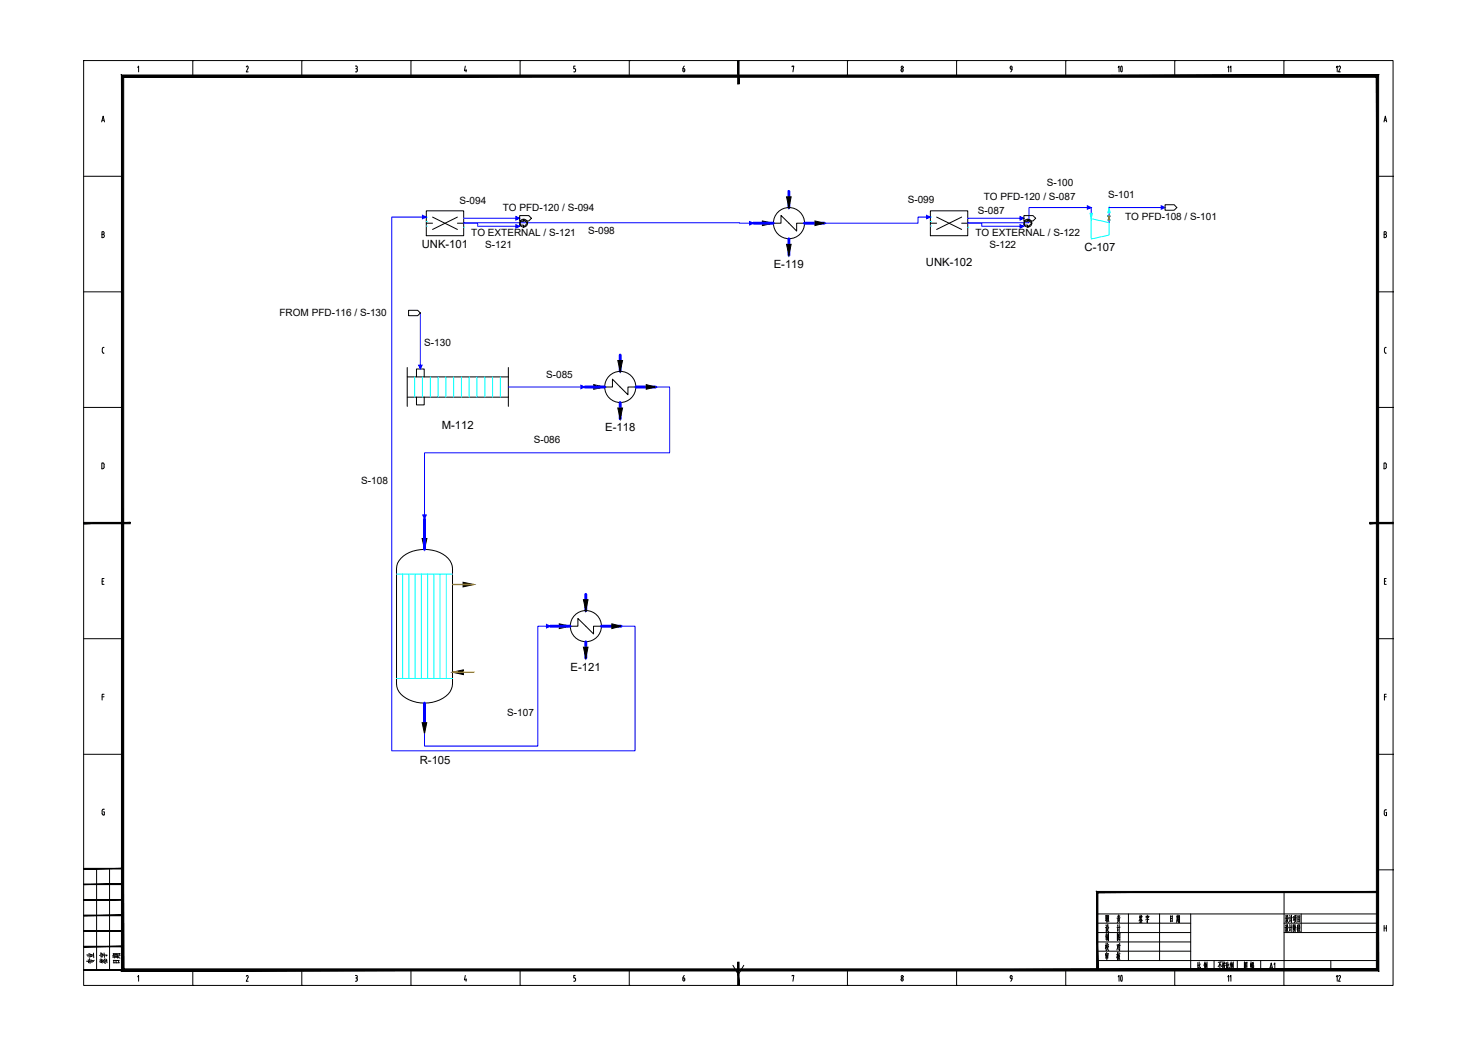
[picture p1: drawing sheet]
<svg xmlns="http://www.w3.org/2000/svg" width="420mm" height="297mm" viewBox="0 0 420 297" stroke-linecap="round" stroke-linejoin="round" font-family="sans-serif">
<g fill="none" stroke="#000" stroke-width=".28">
<path d="M23.8 17.2h372.2v262.9h-372.2zM39.1 19.2l.3-.4v1.6M54.8 17.2h.1M54.8 17.2v4.5M70 19l.4-.2 .1 .5M70.5 19.4l-.5 1h.6M85.8 17.2h.1M85.8 17.2v4.5M101 18.8h.3M101.2 19.5h.1M101.3 18.8l.2 .2v.3l-.2 .2 .3 .4M101.5 19.9v.2"/>
<path d="M116.8 17.2h.1M116.8 17.2v4.5M132.3 18.8l-.3 1.3h.7M132.5 19.7v.7M147.9 17.2h.1M147.9 17.2v4.5M163.4 19.5l.2 .4M163.5 18.8h-.4v.7h.3M163.6 19.9v.2M178.9 17.2h.1M178.9 17.2v4.5M194.1 19.5h.3"/>
<path d="M194.1 19.5v.6M194.4 19.5l.3 .4M194.5 18.8l-.3 .7M194.6 19.9v.2M209.9 17.2h.1M225.2 19v-.2h.5l-.3 1.6M240.9 17.2h.1M240.9 17.2v4.5M256.1 19.9v.2M256.2 19.9l.3-.4 .2 .4M256.7 19.9v.2M271.9 17.2h.1"/>
<path d="M271.9 17.2v4.5M287.2 19.1l.3-.3 .2 .3M287.2 19.2l.3 .5M287.7 19.6l-.4 .8M287.7 19.2v.5h-.3M303 17.2h.1M303 17.2v4.5M334 17.2h.1M334 17.2v4.5M365 17.2h.1M365 17.2v4.5M28.9 34.7l.4-1.7 .4 1.7"/>
<path d="M29 34.2h.6M101 20.4h.3M101.6 20.1l-.3 .3M163.1 20.4h.3M163.6 20.1l-.2 .3M194.1 20.1l.3 .3 .3-.3M256.2 20.1l.3 .3 .2-.3M393.4 34.7l.4-1.7 .4 1.7M393.5 34.2h.6M23.8 50.1h11M391.6 50.1h4.4M396 50.1h.1"/>
<path d="M29 65.9l.6 .1v.4l-.3 .2 .4 .5-.2 .3-.5 .1zM29 66.6h.3M393.5 66.6h.3M393.8 65.9h-.3v1.6h.3M393.8 65.9l.3 .3-.3 .4 .4 .5-.4 .4M23.8 83h11M29.1 99.2v.8M29.1 100l.3 .4M29.6 98.7l-.4 .1-.1 .4M391.6 83h4.4M393.6 100l.3 .4M394.1 98.7l-.5 .2v1.1"/>
<path d="M396 83h.1M23.8 115.8h11M29.4 100.4h.2M391.6 115.8h4.4M393.9 100.4h.2M396 115.8h.1M29.2 131.6h-.3v1.7h.3M29.3 131.6l.3 .5M29.6 132.1v.6M29.6 132.7l-.3 .5M393.7 133.2l.4-.2v-1.2l-.7-.2v1.7h.3M396 148.7h.1"/>
<path d="M29 165.2h.4M29.6 164.5h-.6v1.6h.6M393.6 165.2h.3M394.1 164.5h-.5v1.6h.5M23.8 181.6h11M29 198.1h.6M29.6 197.3h-.6v1.7M391.6 181.6h4.4M393.6 198.1h.5M394.1 197.3h-.5v1.7M396 181.6h.1M23.8 214.4h11"/>
<path d="M391.6 214.4h4.4M396 214.4h.1M29.4 230.7h.3v1h-.4M29.7 230l-.6 .2v1.2l.2 .2M393.5 231.4l.3 .4M393.5 230.7v.7M393.8 230.2h.4M393.8 230.2l-.3 .4M394 230.9h.2v.9h-.4M27.5 246.9v28.8M31.1 246.9v28.8M311.9 259.8h79.7"/>
<path d="M320.8 259.8v13.2M329.6 259.8v13.2M338.5 259.8v15.9M365 253.6v26.5M369.9 259.8v5.3M391.6 247.3h4.4M396 247.3h.1M39.1 277.7l.3-.4v1.6M54.8 275.7v4.4M70 277.5l.3-.2 .3 .3-.6 1.3h.6M85.8 275.7v4.4M101 277.3h.3"/>
<path d="M101 278.9h.3M101.2 278h.1M101.3 277.3l.3 .3-.3 .4 .2 .2v.5l-.2 .2M116.8 275.7v4.4M132.3 277.3l-.3 1.2h.7M132.5 278.2v.7M147.9 275.7v4.4M163.1 278.9h.3M163.4 278l.2 .3M163.5 277.3h-.4v.7h.3M163.6 278.4v.1M163.6 278.5l-.2 .4"/>
<path d="M178.9 275.7v4.4M194.1 278l.2 .8a.43 .43 0 0 0 .4-.3 .43 .43 0 0 0-.3-.5M194.1 278h.3M194.5 277.3l-.3 .7M208.4 274.4l1.5 2.6 1.5-2.6M225.2 277.4v-.1h.5l-.3 1.6M240.9 275.7v4.4M256.1 278.4v.1M256.2 278.3l.3-.3 .2 .3M256.2 278.5l.3 .4 .2-.4M256.7 278.4v.1M271.9 275.7v4.4"/>
<path d="M287.2 277.6l.3-.3 .2 .3M287.2 277.7l.3 .5M287.4 278.2h.3M287.7 277.7l-.1 .8-.3 .4M303 275.7v4.4M311.9 273h79.7M311.9 262.4h26.6M311.9 265.1h26.6M311.9 267.7h26.6M311.9 270.4h26.6M324.1 261.6v.4M324.1 260.1l-.2 .9"/>
<path d="M324.1 260.5l.1 .4M324.3 260.8l.5 .8M324.3 261.6v.3M324.3 260.8l-.5 1M324.3 260.5h-.3M324.4 261.3l-.3 .1M324.5 260.2l-.2 .6M324.5 260.5l.1 .4M324.5 261.6l-.1 .5M324.6 262.1l-.6 .1M324.7 260.5h-.3M325.8 260.4v.5"/>
<path d="M326.1 260.1l.1 .3M326.2 261.1v1.2l-.2-.3M326.3 260.8l-.4 .1M326.4 260.7l-.2 .5M326.6 260.4l-.1 .4M326.6 260.5h-.8M326.6 261.4l-.9 .1M332.8 260.3v1.7M333.1 261.1h-.3M333.2 260.4l-.4 .1M333.2 261.8l-.4 .1M333.3 260.3l-.1 1.7"/>
<path d="M334 275.7v4.4M334.6 260.1v1.4M334.6 261.6l-.2 .6M334.8 261.6l.1 .4M334.8 260.8l-.2 .1M334.8 261.1l-.2 .1M334.9 260.1l-.1 1.3M335 260.5l-.5 .1M335 261.4l-.6 .2M335.1 260.3v1.1M335.3 261.3l-.3 1M335.3 260.8h-.2"/>
<path d="M335.3 260.3v2l-.1-.2M335.3 260.3l-.2 .1M340.5 273.6v1.7M340.8 275l-.4 .4M340.8 274.3l-.3 .1M340.9 273.5v1.7l.2 .2h.2v-.5M341.2 274l-.3 .6M342.5 273.8v1.7M342.5 273.4l-.2 1M342.6 274.2l.2-.1-.2 1.3M342.6 274.5l.1 .3M342.7 273.8l-.2 .9"/>
<path d="M342.9 273.7l-.3 .1M343 274v.9M343.1 273.4v2.1l-.1-.3M345.1 273v2.7M346.8 273.9v1.5M346.9 273.5l-.6 1.3M346.9 274.1l.3 .6M347.2 273.4l-.9 .1M347.6 273.3v2.2l-.1-.3M347.7 274.3l-.3 .4M347.7 274l-.3 .1M347.8 273.7v.5"/>
<path d="M348 273.4l.1 .3M348 274l-.1 .9 .4 .5M348.1 274.5l-.3 1M348.3 273.8l-.5 .1M348.3 273.7l-.1 .4M348.3 274.4l-.5 .2M348.7 273.6v1.7M348.9 274.3l-.2 .1M349 275l-.4 .4M349 273.5v1.7l.2 .2h.2v-.5M349.4 274l-.4 .6M349.9 273.8v1.7"/>
<path d="M350 273.4l-.3 1M350.1 274.2l.2-.1-.3 1.2M350.1 274.4l.1 .3M350.2 273.8l-.2 .9M350.3 273.7l-.3 .1M350.4 273.9v1M350.6 273.4v2.1l-.2-.3M351.7 273v2.7M353.8 275.4v-1.9v2M353.8 275.3l.6 .1M354 274.2l.4 .4M354 274.9l.2 .3"/>
<path d="M354.1 274.6l.1 .3M354.1 273.8l-.2 .5M354.3 274h-.3M354.3 273.9l-.5 .9M354.5 273.5l-.1 1.9M354.5 273.6l-.7 .1M355.5 273.9v.9M355.6 273.4v2.1M355.8 273.9v.9l-.1-.2M355.8 274l-.3 .1M355.9 274.5v1M356 273.8v.6"/>
<path d="M356.1 274.6v.8M356.3 275h-.3M356.3 273.9h-.3M356.3 273.8v.5M356.3 274.3h-.3M356.3 274.5l-.4 .1M356.3 275.4h-.4M356.3 273.5l-.4 .1M356.4 274.4l-.1 1M365 262.4h26.6M365 265.1h26.6M365.4 262.9l.2 .4"/>
<path d="M365.5 260.3l.1 .3M365.5 263.6h-.2M365.5 263.5v1M365.6 260.9l-.2 .1M365.6 260.8v1.1M365.7 264.2l-.3 .5M365.7 264l.6 .9M365.7 261.6l-.2 .5M365.8 263.3l-.2 .5M365.8 262.8v.5M365.8 260.2l-.1 1M365.8 261.4l.5 .8"/>
<path d="M366 262.8v.7l.3 .1M366 262.9l-.2 .1M366 260.2l.1 .7h.2M366 260.3h-.2M366.1 263.7l-.5 1.2M366.1 263.8h-.4M366.1 261.1l-.3 .1M366.2 261.1l-.6 1.1M366.5 260.9l.2-.1-.1 1.2 .2-.5M366.6 262.8l.1 .4M366.6 260.2l.2 .3M366.7 263.5l-.3 .1"/>
<path d="M366.7 263.5l-.1 1.1M366.8 264.2l-.2 .5M367.1 262.8v2.1M367.1 260.1v2.1M367.4 263.5l-.6 .1M367.4 260.8l-.6 .2M367.6 262.8v2.1M367.8 260.6v.9M367.8 262.9l-.1 1.3v-.2M367.8 263h-.2M367.9 260.5l-.2 .1M368 263.6l-.3 1.3"/>
<path d="M368 261.3l-.4 .3M368.1 260.6v1.1M368.1 263l.4 .8M368.2 262.7l-.4 1.1M368.2 263.6v1.3M368.2 260.9v1l-.3 .4M368.2 260.3v.4M368.2 261.7l.3 .5M368.5 260.7h-.4M368.5 260.6l-.1 1.1M368.5 260.2l-.5 .1M368.8 263v1.8"/>
<path d="M369 260.2v1.9M369 260.5l.5-.2v1.8M369 263.7l-.2 .1M369 263.3l-.2 .1M369 264l-.3 .2M369.1 262.8l-.3 .3M369.2 264l.4 .8M369.3 262.8l-.1 1M369.4 263.5l.2 .1M369.4 261.3l-.4 .1M369.4 260.8l-.4 .1M369.4 263h-.1"/>
<path d="M369.4 262.9v.6M369.5 263.8l-.5 1.1M369.5 261.8l-.5 .1M369.5 263.8l-.3 .1M378.3 273v2.7M393.5 263v1.7M393.5 263.8h.6M394.1 263v1.7M54.8 280.1h.1M85.8 280.1h.1M116.8 280.1h.1M147.9 280.1h.1"/>
<path d="M178.9 280.1h.1M209.9 280.1h.1M240.9 280.1h.1M271.9 280.1h.1M303 280.1h.1M334 280.1h.1M365 280.1h.1"/>
<circle cx="256.4" cy="19.1" r=".32"/>
<circle cx="256.4" cy="277.6" r=".32"/>
</g>
<g fill="#000" stroke="#000" stroke-width=".28">
<path d="M209.7 17.2l.4 6.7v-6.7zM209.7 17.2l.4 6.7h-.4z"/>
<path d="M34.5 21.3l.7 254.1v-253.4zM34.5 21.3l.7 254.1-.7 .6zM34.5 276l356.8-.6h-356.1zM34.5 276l356.8-.6 .6 .6zM391.3 22v253.4l.6 .6zM391.3 22l.6-.7v254.7zM35.2 22h356.1l.6-.7zM34.5 21.3h357.4l-356.7 .7z"/>
<path d="M23.8 148.5v.4l13.2-.4zM23.8 148.9l13.2-.4v.4z"/>
<path d="M389.4 148.9h6.6v-.4zM389.4 148.5h6.6l-6.6 .4z"/>
<path d="M23.8 255.9h11v-.2zM23.8 255.7h11l-11 .2z"/>
<path d="M23.8 251.4h11v-.1zM23.8 251.3h11l-11 .1z"/>
<path d="M23.8 247h11v-.2zM23.8 246.8h11l-11 .2z"/>
<path d="M312.1 253.7h79.5v-.3zM311.7 253.4h79.9l-79.5 .3zM311.7 253.4l.4 22.3v-22zM311.7 253.4l.4 22.3h-.4z"/>
<path d="M23.8 275.8h11v-.2zM23.8 275.6h11l-11 .2z"/>
<path d="M23.8 269.1h11v-.1zM23.8 269h11l-11 .1z"/>
<path d="M23.8 264.7h11v-.2zM23.8 264.5h11l-11 .2z"/>
<path d="M23.8 260.3h11v-.2zM23.8 260.1h11l-11 .2z"/>
<path d="M209.7 273.5v6.6h.4zM209.7 273.5h.4v6.6z"/>
</g>
<!-- layer: EQUIPMENT -->
<g fill="none" stroke="#0ff" stroke-width=".28">
<path d="M121.2 61.7h.1M121.2 63h.1M121.2 64.2h.1M131.8 62h.1M131.8 63.3h.1M131.8 64.6h.1M264.5 61.7h.1M264.5 63h.1M264.5 64.2h.1M275.1 62h.1M275.1 63.3h.1M275.1 64.6h.1"/>
<path d="M310.2 62.2l5.1 1.1v3.5l-5.1 1.1zM310.2 60.6v1.6"/>
</g>
<path d="M310.2 59v1.6M315.3 59v2.4M315.3 62.6v.7" fill="none" stroke="#00f" stroke-width=".28"/>
<path d="M314.9 61.4h.7l-.7 1.2h.7z" fill="none" stroke="#0f0" stroke-width=".28"/>
<g fill="#0ff" stroke="#0ff" stroke-width=".28">
<path d="M309.9 60.6h.6l-.3 1.6z"/>
<path d="M315.3 59l.3 1.5h-.7z"/>
</g>
<g fill="none" stroke="#00f" stroke-width=".8">
<path d="M224.3 54.4v4.6M214.2 63.4h5.6M224.3 67.9v4.6M228.7 63.4h5.6M166.2 110h5.7M176.3 100.9v4.7M176.3 114.4v4.7M180.7 110h5.7M120.7 147.5v8.7M156.4 178h5.7M166.5 168.9v4.7M170.9 178h5.7"/>
<path d="M120.7 199.8v5.6M166.5 182.4v4.7"/>
</g>
<g fill="#000" stroke="#000" stroke-width=".28">
<path d="M223.6 56h1.3l-.6 3zM216.7 62.8l3.1 .6-3.1 .7zM223.6 69.5h1.3l-.6 3zM231.7 62.8l2.6 .6-2.6 .7zM168.8 109.3l3.1 .7-3.1 .6zM175.6 102.5h1.4l-.7 3.1zM175.6 116h1.4l-.7 3.1zM183.7 109.3l2.7 .7-2.7 .6zM120 153.1h1.4l-.7 3.1zM131.6 165.5l3.1 .6-3.1 .7zM159 177.3l3.1 .7-3.1 .7zM165.8 170.5h1.4l-.7 3.1z"/>
<path d="M173.9 177.3l2.7 .7-2.7 .7zM128.6 191.1l3.1-.7v1.4zM165.8 184h1.4l-.7 3.1zM120 205.4h1.3l-.6 3.2z"/>
</g>
<g fill="none" stroke="#000" stroke-width=".28">
<path d="M219.8 63.4h2.2v-2.2l4.5 4.5v-2.3h2.2M115.8 112.9h28.7M115.8 104.5v11M115.8 107.1h28.7M118.4 107.1v-2.2h2.2v2.2M118.4 112.9v2.2h2.2v-2.2M144.5 104.5v11M171.9 110h2.2v-2.2l4.4 4.4v-2.2h2.2M114 158.7a10.1 10.1 0 0 1 13.4 0 4.4 4.4 0 0 1 1.2 2.9v32.8a5.7 5.7 0 0 1-4.6 4.9 9.8 9.8 0 0 1-10.6-2.6l-.4-.8-.3-1.5v-32.8a3.9 3.9 0 0 1 1.3-2.9zM162.1 178h2.2v-2.2l4.4 4.4v-2.2h2.2"/>
<circle cx="224.3" cy="63.4" r="4.4"/>
<circle cx="176.3" cy="110" r="4.4"/>
<circle cx="166.5" cy="178" r="4.4"/>
</g>
<!-- layer: equipment_outline -->
<path d="M121.2 59.9h10.6v7.1h-10.6zM264.5 59.9h10.6v7.1h-10.6z" fill="none" stroke="#000" stroke-width=".28"/>
<!-- layer: internal_symbol -->
<path d="M123 61.7l7 3.5M130 61.7l-7 3.5M266.3 61.7l7.1 3.5M273.4 61.7l-7.1 3.5" fill="none" stroke="#000" stroke-width=".28"/>
<!-- layer: process_line -->
<path d="M121.2 63.4h1.8M130 63.4h1.8M264.5 63.4h1.8M273.4 63.4h1.7" fill="none" stroke="#000" stroke-width=".28"/>
<g fill="none" stroke="#0ff" stroke-width=".28">
<path d="M117.9 107.1v5.8M120.1 107.1v5.8M122.3 107.1v5.8M124.5 107.1v5.8M126.7 107.1v5.8M129 107.1v5.8M131.2 107.1v5.8M133.4 107.1v5.8M135.6 107.1v5.8M137.8 107.1v5.8M140 107.1v5.8M142.2 107.1v5.8"/>
<path d="M112.7 163.2h15.9M114.5 163.2v29.7M116.2 163.2v29.7M118 163.2v29.7M119.8 163.2v29.7M121.6 163.2v29.7M123.3 163.2v29.7M125.1 163.2v29.7M126.9 163.2v29.7M112.7 192.9h15.9"/>
</g>
<path d="M128.6 166.1h6.1M128.6 191.1h6.1h-3" fill="none" stroke="#ffbf00" stroke-width=".38"/>
<!-- layer: STREAM -->
<g fill="none" stroke="#00f" stroke-width=".28">
<path d="M310.2 59h-17.7v4.3h-17.4M315.3 59h15.9M121.2 61.7h-9.8v151.7h69.1v-35.4h-3.9M131.8 62h15.9M131.8 63.3l82.4 .1M131.8 63.4h4v.9h11.9v-.9M264.5 61.7h-3.5v1.7h-26.7M275.1 62h16M275.1 63.4h4v.9h12v-.9M119.5 89v15.9M144.5 110h21.7M186.4 110h4v18.7h-69.7v18.8"/>
<path d="M156.4 178h-3.5v34.1h-32.2v-3.5"/>
</g>
<!-- layer: STREAM_ARROW -->
<g fill="#00f" stroke="#00f" stroke-width=".28">
<path d="M165.1 109.5l1.1 .5-1.1 .5z"/>
<path d="M120.2 146.4h1l-.5 1.1z"/>
<path d="M290 61.5l1.1 .5-1.1 .6z"/>
<path d="M146.6 61.5l1.1 .5-1.1 .6z"/>
<path d="M213.1 63l1.1 .4-1.1 .6z"/>
<path d="M263.4 61.2l1.1 .5-1.1 .5z"/>
<path d="M309.1 58.5l1.1 .5-1.1 .5z"/>
<path d="M330.1 58.5l1.1 .5-1.1 .5z"/>
<path d="M155.3 177.5l1.1 .5-1.1 .5z"/>
<path d="M120.1 61.2l1.1 .5-1.1 .5z"/>
<path d="M146.6 63.9l1.1 .4-1.1 .5z"/>
<path d="M290 63.9l1.1 .4-1.1 .5z"/>
<path d="M119 103.8h1l-.5 1.1z"/>
</g>
<!-- layer: CONNECTOR -->
<g fill="none" stroke="#000" stroke-width=".28">
<path d="M331.2 58.2h2.6l.7 .8-.7 .8h-2.6zM147.7 61.3h2.6l.8 .7-.8 .8h-2.6zM147.9 62.9h.9v-.6l1.1 1.1-1.1 1.2v-.6h-.9zM291.1 61.3h2.6l.7 .7-.7 .8h-2.6zM291.2 62.9h1v-.6l1.1 1.1-1.1 1.2v-.6h-1zM116.1 88.2h2.6l.8 .8-.8 .7h-2.6z"/>
<circle cx="148.9" cy="63.4" r="1.12"/>
<circle cx="292.2" cy="63.4" r="1.12"/>
</g>
<text font-size="6.6" x="315.7" y="280.8">10</text>
<text font-size="6.2" x="315.7" y="22.2">10</text>
<g font-size="5.3">
<text x="312.9" y="263.5">职 责</text>
<text x="27.5" y="275.2" transform="rotate(-90 27.5 275.2)">专业</text>
<text x="31.4" y="275.2" transform="rotate(-90 31.4 275.2)">签字</text>
<text x="34.9" y="274.8" transform="rotate(-90 34.9 274.8)">日期</text>
<text x="312.9" y="271.3">校 对</text>
</g>
<g font-size="4.4">
<text x="378.5" y="21.5">12</text>
<text x="363.4" y="276.6" transform="rotate(-90 363.4 276.6)">A1</text>
<text x="382.1" y="280.1" transform="rotate(-90 382.1 280.1)">12</text>
</g>
<g font-size="3.5">
<text x="350.7" y="21.5" transform="rotate(-90 350.7 21.5)">11</text>
<text x="350.7" y="280.1" transform="rotate(-90 350.7 280.1)">11</text>
</g>
<g font-size="3.2">
<text x="119.9" y="70.6">UNK-101</text>
<text x="308.3" y="71.5">C-107</text>
<text x="219.9" y="76.1">E-119</text>
<text x="263.2" y="75.5">UNK-102</text>
<text x="125.6" y="121.8">M-112</text>
<text x="172" y="122.6">E-118</text>
<text x="162.2" y="190.6">E-121</text>
<text x="119.3" y="217">R-105</text>
</g>
<g font-size="2.8">
<text x="297.5" y="52.8">S-100</text>
<text x="130.7" y="58.1">S-094</text>
<text x="142.9" y="59.8">TO PFD-120 / S-094</text>
<text x="258" y="57.7">S-099</text>
<text x="279.7" y="56.7">TO PFD-120 / S-087</text>
<text x="315" y="56.3">S-101</text>
<text x="278" y="60.9">S-087</text>
<text x="319.9" y="62.5">TO PFD-108 / S-101</text>
<text x="134" y="67">TO EXTERNAL / S-121</text>
<text x="138" y="70.4">S-121</text>
<text x="167.2" y="66.4">S-098</text>
<text x="277.3" y="67">TO EXTERNAL / S-122</text>
<text x="281.3" y="70.4">S-122</text>
<text x="79.4" y="89.7">FROM PFD-116 / S-130</text>
<text x="120.6" y="98.3">S-130</text>
<text x="155.3" y="107.6">S-085</text>
<text x="151.7" y="126.1">S-086</text>
<text x="102.7" y="137.6">S-108</text>
<text x="144.2" y="203.6">S-107</text>
</g>
</svg>
